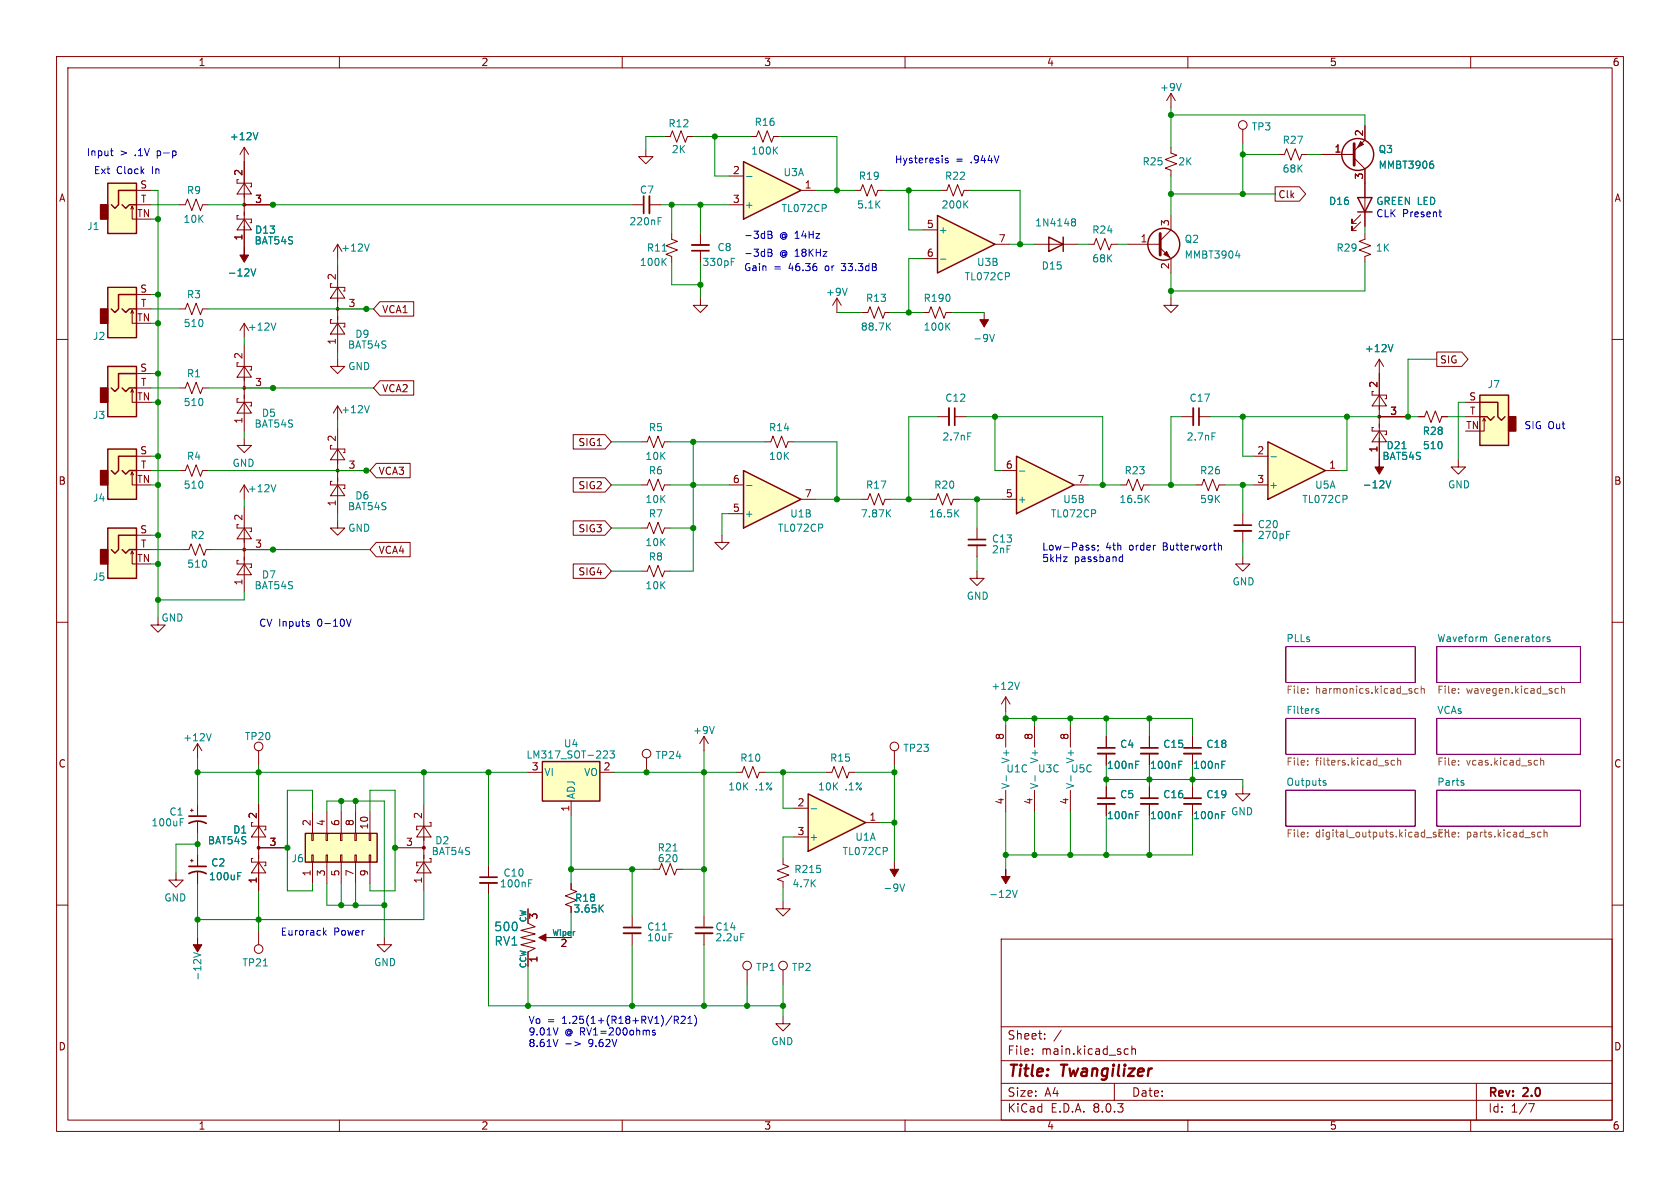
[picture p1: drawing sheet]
<svg xmlns="http://www.w3.org/2000/svg" width="297mm" height="210mm" viewBox="0 0 297 210" stroke-linecap="round" stroke-linejoin="round" font-family="sans-serif">
<g fill="none" stroke="#840000" stroke-width=".18">
<path d="M10 10h277v190h-277zM12 12h273v186h-273zM60 10v2M110 10v2M160 10v2M210 10v2M260 10v2M10 60h2M285 60h2M10 110h2M285 110h2M10 160h2"/>
<path d="M86.4 153v2.1M86.4 156.1v2M285 160h2M177 166h108v32h-108zM60 198v2M110 198v2M160 198v2M177 194.5h108M177 191.5h108M177 187.5h108M177 181.5h108M182.5 186.3v.1"/>
<path d="M182.5 185.5v.1M184.7 183.6v.1M184.7 182.8v.1M187.6 182.1l-1.3 2M197 191.5v3M199 185.4l.5 .1M199.5 186.3l-.5 .1M200.1 185.5l.2-.1 .4 .1v.9M200.1 184.9v1.5M210 198v2M260 198v2M261 191.5v6.5"/>
<path d="M270.2 195.1h1l-.6 1.5"/>
</g>
<path d="M227.3 114.3h22.9v6.4h-22.9zM254 114.3h25.4v6.4h-25.4zM227.3 127h22.9v6.4h-22.9zM227.3 139.7h22.9v6.4h-22.9zM254 139.7h25.4v6.4h-25.4zM254 127h25.4v6.4h-25.4z" fill="none" stroke="#840084" stroke-width=".18"/>
<path d="M262.4 112.6l.4 .2v.6M273.6 112.6h.4M273.6 112.9l.4 .2 .1 .1-.2 .2h-.4M232.7 125.6l.4 .2 .1 .1-.2 .2h-.4M232.7 125.3h.4M234 138.3l.4 .3v.2h-.4M234 138h.4M258.6 138.4l.2 .2-.2 .2M258.6 138h.2M93.5 156.1h.4M93.5 155.5h.6M34.2 168.4l1.3 .4-1.3 .4" fill="none" stroke="#008484" stroke-width=".18"/>
<g fill="none" stroke="#848400" stroke-width=".18">
<path d="M231.2 135.1v.2M231.2 121.8v.1M231.2 122.4v.2M231.2 134.5v.1M246.5 134.5l-.3-.1-.3 .3 .2 .5h.4M247.1 134.5l.2-.1 .3 .1v.8M247.1 134v1.3M249.6 122.2v.3M250.7 121.8l-.3-.1-.3 .3 .1 .5h.5M251.3 121.8l.1-.1 .3 .1 .1 .8M251.3 121.3v1.3M257.9 122.4v.2"/>
<path d="M257.9 121.8v.1M257.9 134.5v.1M257.9 135.1v.2M271.7 134.4l.1 .1M271.8 135.2l-.1 .1M272.4 134.5l.1-.1 .3 .1 .1 .8M272.4 134v1.3M275.1 121.7l.4 .1M275.5 122.5l-.4 .1M276.1 121.8l.1-.1 .3 .1 .1 .8M276.1 121.3v1.3M231.2 147.2v.1"/>
<path d="M231.2 147.8v.2M252.2 148.1h.9M253.4 147.9l.3 .1M253.6 147.1l-.2 .2 .2 .2M257.9 147.2v.1M257.9 147.8v.2M271.9 147.9h.5M271.9 147.2h.5M273 147.2l.1-.1 .4 .1v.8M273 146.7v1.3"/>
</g>
<path d="M34.9 165.7v1.3h.8l-.8 1.3-.7-1.3h.7z" fill="#840000" stroke="#840000" stroke-width=".18"/>
<path d="M84.8 156.1h3.1" fill="none" stroke="#840000" stroke-width=".33"/>
<path d="M84.8 155.1h3.1" fill="none" stroke="#840000" stroke-width=".3"/>
<path d="M95.9 134.6h10.1v7h-10.1z" fill="#ffffc2"/>
<path d="M95.9 134.6h10.1v7h-10.1z" fill="none" stroke="#840000" stroke-width=".25"/>
<path d="M93.3 136.5h2.6M106 136.5h2.6M101 141.6v2.5" fill="none" stroke="#840000" stroke-width=".18"/>
<path d="M106.9 132.7l.4 .1 .1 .3-.8 .9h.8M107.8 132.7h.8l-.4 .5 .4 .1v.6l-.2 .1-.6-.1" fill="none" stroke="#008484" stroke-width=".18"/>
<path d="M19 50.8h5.1v8.9h-5.1z" fill="#ffffc2"/>
<path d="M17.8 54.6h1.2v2.6h-1.2z" fill="#840000" stroke="#840000" stroke-width=".25"/>
<g fill="none" stroke="#840000" stroke-width=".18">
<path d="M31.7 36.2h1.1l.3-1 .8 2 .8-2 .7 2 .4-1h1M41.9 31.8v.6h2.5v.6h-.2M42.2 38.1h-.3v.6h2.5v.7h-.2M43.2 38.7l1.2 1.9h-2.5zM43.2 32.4l1.2 1.9h-2.5zM43.2 26v17.8M43.2 36.2h5.1M43.2 26l-.8 1.3M43.2 26l.7 1.3M23.1 55.4l.3-.5v2.3h.7M23.4 54.9l.2 .5M24.1 52.1h2.6"/>
<path d="M24.1 54.6h2.6M42.4 58.4l.8-1.2v2.5M152.4 88.3h1l.4-1.1 .8 2.1 .7-2.1 .8 2.1 .4-1h1M114.3 134v2.5M124.5 130.2l-.8 1.2M124.5 130.2v2.5M124.5 130.2l.7 1.2M101 156.2v1l1 .4-2.1 .8 2.1 .7-2.1 .8 1.1 .4M67.9 165.7v1.3h1.3l-1.3 1.3-1.2-1.3h1.2M93.3 160.7v2.5l1.3 .6-2.5 .7 2.5 .6-2.5 .6 2.5 .7-2.5 .6 2.5 .6-1.3 .7v2.5M96.5 165.7h4.5M111.8 161.9v2.1"/>
<path d="M111.8 165v2"/>
<circle cx="114.3" cy="133.2" r=".76"/>
</g>
<path d="M19 50.8h5.1v8.9h-5.1zM21.6 54.6l.6 .6 .7-.6h1.2M24.1 52.1h-3.1v2.5l-.7 .6-.6-.6" fill="none" stroke="#840000" stroke-width=".25"/>
<path d="M110.2 165h3.1" fill="none" stroke="#840000" stroke-width=".33"/>
<path d="M110.2 164h3.1" fill="none" stroke="#840000" stroke-width=".3"/>
<path d="M45.6 23.4l-.4 1.3M44.4 47.5l.4 1.3 .4-1.3M48.8 57.1l-.4 1.3M156.9 90.7l.5 .7M157.4 90.1l-.7 .7M126.3 128.4l-.4 1.3M106.6 160l-.7 .7M106.1 160.5l.5 .7M117.1 164.4h.8" fill="none" stroke="#008484" stroke-width=".18"/>
<g fill="#840000" stroke="#840000" stroke-width=".18">
<path d="M43.2 43.8v1.3h.7l-.7 1.3-.8-1.3h.8z"/>
<path d="M95.2 165.7l1.3-.6v1.3z"/>
<circle cx="43.2" cy="36.2" r=".25"/>
</g>
<path d="M179.7 80.6l10.2 5.1-10.2 5.1z" fill="#ffffc2"/>
<path d="M179.7 80.6l10.2 5.1-10.2 5.1z" fill="none" stroke="#840000" stroke-width=".25"/>
<g fill="none" stroke="#840000" stroke-width=".18">
<path d="M31.7 54.6h1.1l.3-1 .8 2 .8-2 .7 2 .4-1h1M164.5 88.3h1l.4-1.1 .7 2.1 .8-2.1 .7 2.1 .4-1h1M172.7 93.3v2.1M172.7 96.4v2M177.2 88.3h2.5M177.2 83.2h2.5M189.9 85.7h2.5M198.1 85.7h1l.4-1 .8 2 .7-2 .8 2 .4-1h1M219.7 98.4v1.3h1.3l-1.3 1.3-1.3-1.3h1.3M172.7 101v1.2h1.3l-1.3 1.3-1.3-1.3h1.3M177.8 123.2l-.8 1.3M177.8 123.2v2.5"/>
<path d="M177.8 123.2l.8 1.3"/>
</g>
<path d="M169 90.7l.5 .7M169.5 90.1l-.7 .7M180.2 83.3h1M193.6 90.2v.5M202.6 88.1l.6 .7M203.2 87.6l-.8 .7M180.2 120.6l-.4 1.3" fill="none" stroke="#008484" stroke-width=".18"/>
<path d="M171.2 96.4h3" fill="none" stroke="#840000" stroke-width=".33"/>
<path d="M171.2 95.4h3" fill="none" stroke="#840000" stroke-width=".3"/>
<path d="M19 32.4h5.1v8.9h-5.1z" fill="#ffffc2"/>
<path d="M17.8 36.2h1.2v2.5h-1.2z" fill="#840000" stroke="#840000" stroke-width=".25"/>
<path d="M23.1 37l.3-.6v2.3h.7M23.4 36.4l.2 .6M24.1 33.7h2.6M24.1 36.2h2.6M151.1 33.7h1l.4-1.1 .8 2.1 .8-2.1 .7 2.1 .4-1h1M148 52.7l-.8 1.3M148 52.7v2.5M148 52.7l.7 1.3M182.9 43.2h7.6M165.7 73.7h2.1M168.8 73.7h2M138.4 179.7v1.3h-1.2l1.2 1.2 1.3-1.2h-1.3" fill="none" stroke="#840000" stroke-width=".18"/>
<path d="M19 32.4h5.1v8.9h-5.1zM21.6 36.2l.6 .6 .7-.6h1.2M24.1 33.7h-3.1v2.5l-.7 .6-.6-.6M185.4 41.9l2.6 1.3-2.6 1.3zM188 41.9v2.6" fill="none" stroke="#840000" stroke-width=".25"/>
<path d="M189.5 39.2h.2M189.5 38.7h.4l.2 .1v.2l-.2 .2M189.7 39.2h.2M189.7 39.2l-.2 .1M189.9 39.2l.2 .3v.3l-.2 .1h-.4M149.8 51l-.5 1.2M171.1 76.5h.6" fill="none" stroke="#008484" stroke-width=".18"/>
<path d="M167.8 72.1v3.1" fill="none" stroke="#840000" stroke-width=".33"/>
<path d="M168.8 72.1v3.1" fill="none" stroke="#840000" stroke-width=".3"/>
<path d="M54 147.3h12.7v5.1h-12.7z" fill="#ffffc2"/>
<g fill="none" stroke="#840000" stroke-width=".18">
<path d="M166.4 33.7h1l.4-1.1 .7 2.1 .8-2.1 .8 2.1 .3-1h1M152.4 55.2h1l.4-1 .8 2.1 .7-2.1 .8 2.1 .4-1.1h1M163.2 55.2h1l.4-1 .8 2.1 .7-2.1 .8 2.1 .4-1.1h1M174 55.2v2.6M31.7 83.2h1.1l.3-1 .8 2 .8-2 .7 2 .4-1h1M130.2 136.5h1l.4-1 .7 2 .8-2 .8 2 .3-1h1.1M55.1 151.1h.3v1.3h-.3zM55.1 147.3h.3v1.3h-.3zM55.2 143.5v3.8M55.2 152.4v3.8M57.7 151.1h.2v1.3h-.2zM57.7 147.3h.2v1.3h-.2z"/>
<path d="M57.8 143.5v3.8M57.8 152.4v3.8M60.2 151.1h.3v1.3h-.3zM60.2 147.3h.3v1.3h-.3zM60.3 143.5v3.8M60.3 152.4v3.8M62.7 151.1h.3v1.3h-.3zM62.7 147.3h.3v1.3h-.3zM62.9 143.5v3.8M62.9 152.4v3.8M65.3 151.1h.2v1.3h-.2zM65.3 147.3h.2v1.3h-.2z"/>
<path d="M65.4 143.5v3.8M65.4 152.4v3.8"/>
</g>
<path d="M54 147.3h12.7v5.1h-12.7z" fill="none" stroke="#840000" stroke-width=".25"/>
<path d="M170.6 36l.5 .8M171.1 35.5l-.7 .7M156.9 57.6l.5 .8M157.4 57.1l-.7 .7M167.4 57.6l.5 .8M167.9 57.1l-.7 .7M175 59.1l.4 1.3 .4-1.3" fill="none" stroke="#008484" stroke-width=".18"/>
<path d="M173.2 56.5h1.6l-.8 1.3z" fill="#840000" stroke="#840000" stroke-width=".18"/>
<path d="M165.7 38.1l10.2 5.1-10.2 5.1z" fill="#ffffc2"/>
<path d="M165.7 38.1l10.2 5.1-10.2 5.1z" fill="none" stroke="#840000" stroke-width=".25"/>
<g fill="none" stroke="#840000" stroke-width=".18">
<path d="M163.2 40.6h2.5M163.2 45.7h2.5M175.9 43.2h2.5M32.4 97.2h1l.4-1.1 .7 2.1 .8-2.1 .8 2.1 .3-1h1.1M113.4 85.7h1l.4-1 .8 2 .7-2 .8 2 .4-1h1M27.9 109.2v1.3h-1.2l1.2 1.3 1.3-1.3h-1.3M189.2 128.3v3.8M189.2 139.7v3.8M195.6 130.2v2M195.6 133.2v2.1M195.6 139.1v2M203.2 130.2v2"/>
<path d="M203.2 133.2v2.1M210.8 130.2v2M210.8 133.2v2.1M115.6 153.7h1l.4-1 .7 2 .8-2 .8 2 .3-1h1M138.4 151.8v1l1 .4-2 .7 2 .8-2 .7 1 .4v1M138.4 159.4v1.3h1.3l-1.3 1.2-1.2-1.2h1.2M195.6 142.1v2M45.7 164.5v2.5M124.5 161.9v2.1M124.5 165v2M132.1 171.5v2.5M138.4 171.5v2.5"/>
<circle cx="45.7" cy="167.8" r=".76"/>
<circle cx="132.1" cy="170.7" r=".76"/>
<circle cx="138.4" cy="170.7" r=".76"/>
</g>
<g fill="none" stroke="#008484" stroke-width=".18">
<path d="M166.3 45.8h.9M178.4 48.3v.4M189.3 137.1v1M200.8 135.2h.4M200.8 134.6h.6M208.4 135.2h.4M208.4 134.6h.6M216 135.2h.4M216 134.6h.6M119 150.4h.7M200.8 144.1h.4M200.8 143.5h.6"/>
<path d="M46.5 170.8h.8M131 165h.6"/>
</g>
<path d="M194.1 133.2h3M201.7 133.2h3M209.3 133.2h3M194.1 142.1h3M122.9 165h3.1" fill="none" stroke="#840000" stroke-width=".33"/>
<path d="M194.1 132.2h3M201.7 132.2h3M209.3 132.2h3M194.1 141.1h3M122.9 164h3.1" fill="none" stroke="#840000" stroke-width=".3"/>
<path d="M19 64.8h5.1v8.9h-5.1z" fill="#ffffc2"/>
<path d="M17.8 68.6h1.2v2.5h-1.2z" fill="#840000" stroke="#840000" stroke-width=".25"/>
<g fill="none" stroke="#840000" stroke-width=".18">
<path d="M23.1 69.3l.3-.5v2.3h.7M23.4 68.8l.2 .5M24.1 66h2.6M24.1 68.6h2.6M34.9 131.4l-.7 1.3M34.9 131.4v2.6M34.9 131.4l.8 1.3M45.7 132.7v2.6M203.2 139.1v2M210.8 139.1v2M219.7 139.1v1.2h-1.3l1.3 1.3 1.3-1.3h-1.3M203.2 142.1v2"/>
<path d="M210.8 142.1v2"/>
<circle cx="45.7" cy="132" r=".76"/>
</g>
<path d="M19 64.8h5.1v8.9h-5.1zM21.6 68.6l.6 .6 .7-.6h1.2M24.1 66h-3.1v2.6l-.7 .6-.6-.6" fill="none" stroke="#840000" stroke-width=".25"/>
<path d="M201.7 142.1h3M209.3 142.1h3" fill="none" stroke="#840000" stroke-width=".33"/>
<path d="M201.7 141.1h3M209.3 141.1h3" fill="none" stroke="#840000" stroke-width=".3"/>
<path d="M37.3 129.7l-.4 1.3M208.4 144.1h.4M208.4 143.5h.6M216 144.1h.4M216 143.5h.6" fill="none" stroke="#008484" stroke-width=".18"/>
<path d="M19 93.3h5.1v8.9h-5.1z" fill="#ffffc2"/>
<path d="M17.8 97.2h1.2v2.5h-1.2z" fill="#840000" stroke="#840000" stroke-width=".25"/>
<g fill="none" stroke="#840000" stroke-width=".18">
<path d="M207 16.5l-.8 1.3M207 16.5v2.6M207 16.5l.8 1.3M219.7 22.9v2.5M192.4 43.2h1l.4-1 .8 2 .7-2 .8 2 .4-1h1M207 52.7v1.3h1.3l-1.3 1.2-1.3-1.2h1.3M23.1 97.9l.3-.5v2.3h.7M23.4 97.4l.2 .5M24.1 94.6h2.6M24.1 97.2h2.6"/>
<circle cx="219.7" cy="22.1" r=".76"/>
</g>
<path d="M19 93.3h5.1v8.9h-5.1zM21.6 97.2l.6 .6 .7-.6h1.2M24.1 94.6h-3.1v2.6l-.7 .6-.6-.6" fill="none" stroke="#840000" stroke-width=".25"/>
<path d="M208.8 14.8l-.4 1.2" fill="none" stroke="#008484" stroke-width=".18"/>
<path d="M19 79.4h5.1v8.9h-5.1z" fill="#ffffc2"/>
<path d="M17.8 83.2h1.2v2.5h-1.2z" fill="#840000" stroke="#840000" stroke-width=".25"/>
<g fill="none" stroke="#840000" stroke-width=".18">
<path d="M111.8 36.2h2M114.8 36.2h2M207 26v1.1l1 .3-2 .8 2 .8-2 .7 1 .4v1M207 38.1v2.5l-1.9 1.9M226.1 27.3h1l.4-1 .7 2 .8-2 .7 2 .4-1h1M233.7 27.3h5.7M239.4 27.9l1.9 1.9v10.2M240.5 39.2l-1.5 1.6v-.8v.8h.8M240.5 38l-1.5 1.5v-.8v.8h.8M241.3 22.2v2.6l-1.9 1.9M58.4 50.2v.6h2.6v.6h-.3M58.7 56.5h-.3v.7h2.6v.6h-.3"/>
<path d="M58.9 44.5l.8-1.3v2.5M59.7 57.2l1.3 1.9h-2.6zM59.7 50.8l1.3 1.9h-2.6zM59.7 47v15.2M59.7 54.6h5.1M118.7 41.3v1l1.1 .4-2.1 .7 2.1 .8-2.1 .8 1 .3v1.1M123.8 52.7v1.3h1.3l-1.3 1.2-1.2-1.2h1.2M199.4 43.2h5.7M205.1 43.8l1.9 1.9v2.6M31.7 68.6h1.1l.3-1 .8 2 .8-2 .7 2 .4-1h1M41.9 64.1v.7h2.5v.6h-.2M42.2 70.5h-.3v.6h2.5v.7h-.2"/>
<path d="M43.2 77.5v1.2h-1.3l1.3 1.3 1.2-1.3h-1.2M43.2 71.1l1.2 1.9h-2.5zM43.2 64.8l1.2 1.9h-2.5zM43.2 61v15.2M43.2 68.6h5.1M23.1 83.9l.3-.5v2.3h.7M23.4 83.4l.2 .5M24.1 80.6h2.6M24.1 83.2h2.6M41.9 92.7v.6h2.5v.7h-.2M42.2 99.1h-.3v.6h2.5v.6h-.2M42.4 87l.8-1.3v2.6"/>
<path d="M43.2 99.7l1.2 1.9h-2.5zM43.2 93.3l1.2 2h-2.5zM43.2 89.5v15.3M43.2 97.2h5.1M158.1 132.7v2.6M177.8 128.3v3.8M177.8 139.7v3.8M182.9 128.3v3.8M182.9 139.7v3.8M31.1 154.3v1.3h-1.3l1.3 1.2 1.3-1.2h-1.3M33.7 143.3h.5M33.7 152.1h.5"/>
<path d="M33.9 143v.5M33.9 151.9v.5M34.9 142.2v2.1M34.9 145.3v2M34.9 151.1v2.1M34.9 154.2v2M44.4 145.4v.7h2.6v.6h-.3M44.7 151.8h-.3v.6h2.6v.6h-.3M45.7 152.4l1.3 1.9h-2.6zM45.7 146.1l1.3 1.9h-2.6zM45.7 142.2v15.3M45.7 149.9h5.1"/>
<path d="M158.1 152.4v2.5"/>
<circle cx="158.1" cy="132" r=".76"/>
</g>
<g fill="none" stroke="#840000" stroke-width=".25">
<path d="M240 34.9h2.6l-1.3 2.6zM240 37.5h2.6M19 79.4h5.1v8.9h-5.1zM21.6 83.2l.6 .6 .7-.6h1.2M24.1 80.6h-3.1v2.6l-.7 .6-.6-.6"/>
<circle cx="240" cy="27.3" r="2.82"/>
<circle cx="205.7" cy="43.2" r="2.82"/>
</g>
<path d="M239.4 25.4v3.8M205.1 41.3v3.8" fill="none" stroke="#840000" stroke-width=".51"/>
<g fill="#840000" stroke="#840000" stroke-width=".18">
<path d="M205.7 45l.5-.5 .6 1z"/>
<path d="M240.5 25l.5 .5-1 .5z"/>
<path d="M157.4 153.7h1.5l-.8 1.2z"/>
<path d="M177.8 153.7v1.2h.8l-.8 1.3-.8-1.3h.8z"/>
<circle cx="43.2" cy="97.2" r=".25"/>
<circle cx="45.7" cy="149.9" r=".25"/>
<circle cx="43.2" cy="68.6" r=".25"/>
<circle cx="59.7" cy="54.6" r=".25"/>
</g>
<g fill="none" stroke="#008484" stroke-width=".18">
<path d="M116.3 39.1h.5M116.3 38.5h.7M253.1 28.5h.2M253.2 29l.3 .2v.3l-.3 .3M65.3 43.1l-.4 1.3M117.1 44.4h.7M117.2 46.2l.6 .7M117.8 45.7l-.7 .7M218.4 45.2h.8M219 44.8v.8M48.8 85.7l-.4 1.2M177.9 137.1v1"/>
<path d="M183 137.1v1M31.9 145.3h.4M31.9 144.7h.6M42 154.9h.4M42 154.2h.6M159.1 156.3l.4 1.2 .4-1.2M179 157.4l.4 1.2 .4-1.2"/>
</g>
<path d="M113.8 34.7v3M33.4 145.5a3.2 3.2 0 0 1 3 0M33.4 154.4a3.2 3.2 0 0 1 3 0M33.4 144.3h3M33.4 153.2h3" fill="none" stroke="#840000" stroke-width=".3"/>
<path d="M114.8 34.7v3" fill="none" stroke="#840000" stroke-width=".33"/>
<path d="M142.9 140.3l10.1 5.1-10.1 5.1z" fill="#ffffc2"/>
<path d="M142.9 140.3l10.1 5.1-10.1 5.1z" fill="none" stroke="#840000" stroke-width=".25"/>
<path d="M114.2 26.4v1.3h1.2l-1.2 1.3-1.3-1.3h1.3M117.5 24.1h1l.4-1 .7 2 .8-2 .8 2 .3-1h1.1M219.7 90.8v2M219.7 93.9v2M113.4 101h1l.4-1.1 .8 2.1 .7-2.1 .8 2.1 .4-1h1M146 136.5h1.1l.3-1 .8 2 .8-2 .7 2 .4-1h1M140.3 142.9h2.6M140.3 148h2.6M153 145.4h2.6" fill="none" stroke="#840000" stroke-width=".18"/>
<path d="M227.4 94.5h.5M227.4 93.9h.6M143.4 143h1M156.8 149.9v.4" fill="none" stroke="#008484" stroke-width=".18"/>
<path d="M218.2 93.9h3" fill="none" stroke="#840000" stroke-width=".33"/>
<path d="M218.2 92.8h3" fill="none" stroke="#840000" stroke-width=".3"/>
<path d="M224.2 78.1l10.1 5.1-10.1 5.1z" fill="#ffffc2"/>
<path d="M224.2 78.1l10.1 5.1-10.1 5.1z" fill="none" stroke="#840000" stroke-width=".25"/>
<g fill="none" stroke="#840000" stroke-width=".18">
<path d="M132.7 24.1h1l.4-1 .8 2 .7-2 .8 2 .4-1h1M58.9 73l.8-1.2v2.5M59.7 63.5v1.3h-1.3l1.3 1.2 1.3-1.2h-1.3M242.6 69.2v.7h2.5v.6h-.2M242.8 75.6h-.2v.6h2.5v.6h-.2M243.8 76.2l1.3 1.9h-2.5zM243.8 69.9l1.3 1.9h-2.5zM243.8 63.5l-.7 1.3M243.8 63.5v17.8M243.8 63.5l.8 1.3M243.8 73.7h5.1M250.8 73.7h1l.4-1.1 .8 2.1 .7-2.1 .8 2.1 .4-1h1"/>
<path d="M221.6 80.6h2.6M221.6 85.7h2.6M234.3 83.2h2.6"/>
</g>
<path d="M136.9 26.5l.6 .7M137.5 26l-.8 .7M65.3 71.7l-.4 1.3M246.3 60.9l-.5 1.3M247.8 79.3h.8M224.7 80.7h1M238.1 87.7v.4M245 85l.5 1.3 .4-1.3" fill="none" stroke="#008484" stroke-width=".18"/>
<g fill="#840000" stroke="#840000" stroke-width=".18">
<path d="M243.8 81.3v1.3h.8l-.8 1.2-.7-1.2h.7z"/>
<circle cx="243.8" cy="73.7" r=".25"/>
</g>
<path d="M261.6 69.9h5.1v8.8h-5.1z" fill="#ffffc2"/>
<path d="M266.7 73.7h1.3v2.5h-1.3z" fill="#840000" stroke="#840000" stroke-width=".25"/>
<path d="M123.8 41.3v2M123.8 44.3v2.1M259.1 71.1h2.5M259.1 73.7h2.5M262.4 73.9l-.3 .5M262.6 74.4l-.2-.5v2.3h-.8M211.5 85.7h1l.4-1 .7 2 .8-2 .7 2 .4-1h1M257.8 81.3v1.3h1.3l-1.3 1.2-1.3-1.2h1.3" fill="none" stroke="#840000" stroke-width=".18"/>
<path d="M261.6 69.9h5.1v8.8h-5.1zM261.6 73.7h1.3l.6 .6 .7-.6M261.6 71.1h3.2v2.6l.6 .6 .7-.6" fill="none" stroke="#840000" stroke-width=".25"/>
<path d="M122.3 43.3h3" fill="none" stroke="#840000" stroke-width=".33"/>
<path d="M122.3 44.3h3" fill="none" stroke="#840000" stroke-width=".3"/>
<path d="M129.3 46.3h.4M129.3 45.7h.6" fill="none" stroke="#008484" stroke-width=".18"/>
<path d="M131.4 28.6l10.2 5.1-10.2 5z" fill="#ffffc2"/>
<path d="M131.4 28.6l10.2 5.1-10.2 5z" fill="none" stroke="#840000" stroke-width=".25"/>
<path d="M128.9 31.1h2.5M128.9 36.2h2.5M141.6 33.7h2.5M58.4 78.7v.7h2.6v.6h-.3M59.7 79.4l1.3 1.9h-2.6zM59.7 75.6v15.2M208.9 73.7h2M212 73.7h2M58.7 85.1h-.3v.6h2.6v.7h-.3M59.7 92.1v1.2h-1.3l1.3 1.3 1.3-1.3h-1.3M59.7 85.7l1.3 1.9h-2.6zM59.7 83.2h5.1" fill="none" stroke="#840000" stroke-width=".18"/>
<path d="M132 31.2h.9M146 36.3v.4M214.3 76.5h.6" fill="none" stroke="#008484" stroke-width=".18"/>
<path d="M210.9 72.1v3.1" fill="none" stroke="#840000" stroke-width=".33"/>
<path d="M212 72.1v3.1" fill="none" stroke="#840000" stroke-width=".3"/>
<circle cx="59.7" cy="83.2" r=".25" fill="#840000" stroke="#840000" stroke-width=".18"/>
<path d="M131.4 83.2l10.2 5.1-10.2 5z" fill="#ffffc2"/>
<path d="M131.4 83.2l10.2 5.1-10.2 5z" fill="none" stroke="#840000" stroke-width=".25"/>
<g fill="none" stroke="#840000" stroke-width=".18">
<path d="M43.2 28.6v3.8M43.2 36.2h5.1M225.4 33h4.3l1.1 1.3-1.1 1.3h-4.3zM233.7 27.3h5.7M241.3 22.2v2.6M241.3 29.8v5.1M241.3 37.5v2.5M43.2 40v3.8M67.2 53.3h5.9v2.6h-5.9l-1.2-1.3zM241.3 41.3v1l-1 .4 2 .7-2 .8 2 .8-1 .3v1.1M67.2 67.3h5.9v2.6h-5.9l-1.2-1.3zM101.3 76.8h5.7l1.1 1.3-1.1 1.3h-5.7z"/>
<path d="M113.4 78.1h1l.4-1 .8 2 .7-2 .8 2 .4-1h1M135.3 78.1h1l.4-1 .7 2 .8-2 .7 2 .4-1h1M243.8 73.7h5.1M243.8 66v3.9M243.8 77.5v3.8M250.8 73.7h1M254 62.2h4.4l1.1 1.3-1.1 1.3h-4.4zM254.9 73.7h1M66.5 95.9h6v2.5h-6l-1.1-1.2zM66.5 81.9h6v2.6h-6l-1.1-1.3zM101.3 92.1h5.7l1.1 1.2-1.1 1.3h-5.7zM101.3 99.7h5.7l1.1 1.3-1.1 1.2h-5.7z"/>
<path d="M101.3 84.5h5.7l1.1 1.2-1.1 1.3h-5.7zM113.4 93.3h1l.4-1 .8 2.1 .7-2.1 .8 2.1 .4-1.1h1M127.6 94.6v1.3h1.3l-1.3 1.3-1.2-1.3h1.2M128.9 90.8h2.5M128.9 85.7h2.5M141.6 88.3h2.5M195.6 130.2v2M195.6 133.2v2.1M195.6 139.1v2M203.2 130.2v2M203.2 133.2v2.1M203.2 139.1v2"/>
<path d="M210.8 130.2v2M210.8 133.2v2.1M210.8 139.1v2M34.9 151.1v2.1M34.9 154.2v2M45.7 149.9h5.1M45.7 142.2v3.9M45.7 153.7v3.8M69.8 149.9h5.1M74.9 152.4l1.3 1.9h-2.5zM74.9 146.1l1.3 1.9h-2.5zM74.9 142.2v15.3"/>
<path d="M75.9 145.4h.3v.7h-2.5v.6h.2M76.2 151.8v.6h-2.5v.6h.2M101 156.2v1M195.6 142.1v2M203.2 142.1v2M210.8 142.1v2M93.3 160.7v2.5M93.3 168.3v2.5M98.4 165.7h2.6"/>
</g>
<g fill="none" stroke="#008484" stroke-width=".18">
<path d="M45.6 23.4l-.4 1.3M253.1 28.5h.2M253.2 29l.3 .2v.3l-.3 .3M44.4 47.5l.4 1.3 .4-1.3M246.3 60.9l-.5 1.3M247.8 79.3h.8M132 85.8h.9M145.4 92.8v.4M245 85l.5 1.3 .4-1.3M200.8 135.2h.4M200.8 134.6h.6M208.4 135.2h.4"/>
<path d="M208.4 134.6h.6M216 135.2h.4M216 134.6h.6M42 154.9h.4M42 154.2h.6M106.6 160l-.7 .7M200.8 144.1h.4M200.8 143.5h.6M208.4 144.1h.4M208.4 143.5h.6M216 144.1h.4M216 143.5h.6"/>
<path d="M106.1 160.5l.5 .7"/>
</g>
<circle cx="74.9" cy="149.9" r=".25" fill="#840000" stroke="#840000" stroke-width=".18"/>
<g fill="none" stroke="#0000c2" stroke-width=".18">
<path d="M19.5 26.7h.5M19.8 27.5h.2M31.1 26.8v.6M167.6 28l-.3-.1-.2 .2 .1 .2 .4 .1v.3h-.5M254.4 37.5h.5M254.6 38.3h.3M135.8 44h.4l.2 .3-.2 .3 .2 .2 .1 .3-.2 .2h-.5zM135.8 40.9h.4l.2 .2-.2 .4 .2 .1 .1 .3-.2 .2h-.5zM135.8 44.6h.4M135.8 41.5h.4M193.5 96.5l-.3-.1-.2 .2 .1 .2 .4 .1v.3h-.5M194.1 96.5v.1"/>
<path d="M194.2 97.2l-.2 .2M198.1 98.4l.4 .1M198.5 98v1.3M198.5 99.2l-.4 .1M215.4 96.5l.2-.1 .3 .1v.7M54.5 110.3l.2 .2-.2 .2M54.5 109.9h.1M61.2 109.4l.5 1.3 .4-1.3M57.3 164.8l.4 .5M57.7 164.5l-.5 .5M119.2 179.6h.5l.2 .3-.1 .4h-.6M120.4 179.8l.5-.2 .2 .4-.7 .9h.7"/>
<path d="M122.8 179.5a1.46 1.46 0 0 1 0 1.9M98.6 181.7l-.4 1.3M98.6 183.7l-.4 1.3M100 184.5h1M101.6 184.2l1 .3-1 .4M115.8 182.2l-.3-.1-.2 .2 .1 .2 .4 .1v.3h-.5M119.5 180.3l.4 .6M121.6 180.9h.8M121.6 180l.4-.4v1.3"/>
</g>
<g fill="none" stroke="#008400" stroke-width=".18">
<path d="M207 19.1v6.9M26.7 33.7h1.2v75.5M26.7 36.2h5M26.7 38.7h1.2M36.8 36.2h75M116.8 36.2h12.1M117.5 24.1h-3.3v2.3M118.7 36.2v5.1M122.6 24.1h10.1M123.8 36.2v5.1M126.4 24.1v7h2.5M137.8 24.1h10.2v9.6"/>
<path d="M144.1 33.7h7M156.2 33.7h10.2M160.7 33.7v6.9h2.5M171.4 33.7h8.9v9.5M207 31.1v7M207 34.3h18.4M207 20.3h34.3v1.9M219.7 25.4v8.9M219.7 27.3h6.4M231.1 27.3h2.6M26.7 52.1h1.2M26.7 54.6h5"/>
<path d="M26.7 57.2h1.2M36.8 54.6h29.2M43.2 59.7v1.3M59.7 45.7v1.3M118.7 46.4v3.9h5.1M123.8 46.4v6.3M148 55.2h4.4M157.5 55.2h5.7M163.2 45.7h-2.5v9.5M168.3 55.2h5.7M178.4 43.2h4.5M190.5 43.2h1.9"/>
<path d="M197.5 43.2h1.9M207 48.3v4.4M241.3 40v1.3M241.3 46.4v5h-34.3M26.7 68.6h5M26.7 66h1.2M26.7 71.1h1.2M36.8 68.6h29.2M43.2 76.2v1.3M59.7 62.2v1.3M59.7 74.3v1.3M108.1 78.1h5.3"/>
<path d="M118.5 78.1h16.8M122.6 78.1v22.9h-4.1M140.3 78.1h7.7v10.2M165.7 73.7h-5v14.6M170.8 73.7h24.1v12M175.9 73.7v9.5h1.3M208.9 73.7h-1.9v12M214 73.7h36.8M219.7 73.7v6.9h1.9M238.1 73.7v9.5h-1.2M254 63.5h-5.1v10.2M255.9 73.7h3.2"/>
<path d="M259.1 71.1h-1.3v10.2M26.7 83.2h5M26.7 85.7h1.2M26.7 97.2h5.7M26.7 94.6h1.2M26.7 99.7h1.2M26.7 80.6h1.2M36.8 83.2h28.6M37.5 97.2h27.9M43.2 88.3v1.2M59.7 90.8v1.3M108.1 93.3h5.3"/>
<path d="M108.1 85.7h5.3M118.5 93.3h4.1M118.5 85.7h10.4M128.9 90.8h-1.3v3.8M144.1 88.3h8.3M157.5 88.3h7M169.5 88.3h7.7M172.7 88.3v5M172.7 98.4v2.6M192.4 85.7h5.7M203.2 85.7h8.3M216.5 85.7h5.1"/>
<path d="M219.7 85.7v5.1M219.7 95.9v2.5M43.2 104.8v1.2h-15.3M108.1 101h5.3M34.9 136.5h58.4M34.9 134v8.2M45.7 135.3v6.9M74.9 136.5v5.7M86.4 136.5v16.5M108.6 136.5h21.6M124.5 132.7v29.2M135.3 136.5h10.7"/>
<path d="M138.4 136.5v6.4h1.9M151.1 136.5h7M158.1 135.3v17.1M177.8 127h33v3.2M177.8 125.7v2.6M182.9 127v1.3M189.2 127v1.3M195.6 127v3.2M195.6 135.3v3.8M195.6 137.8h24.1v1.3M203.2 127v3.2M203.2 135.3v3.8"/>
<path d="M210.8 135.3v3.8M34.9 147.3v3.8M34.9 156.2v9.5M34.9 149.2h-3.8v5.1M45.7 157.5v7M55.2 143.5v-3.8h-4.4v17.8h4.4v-1.3M57.8 156.2v3.8h10.1M57.8 143.5v-1.9h10.1v24.1M60.3 141.6v1.9M60.3 156.2v3.8M62.9 141.6v1.9M62.9 156.2v3.8"/>
<path d="M65.4 143.5v-3.8h4.4v17.8h-4.4v-1.3M74.9 157.5v5.1h-40M86.4 158.1v19.7h52M101 144.1v12.1M101 153.7h14.6M111.8 153.7v8.2M120.6 153.7h3.9M138.4 156.8v2.6M140.3 148h-1.9v3.8M155.6 145.4h2.5M177.8 143.5v10.2M182.9 143.5v7.6"/>
<path d="M189.2 143.5v7.6M195.6 144.1v7M203.2 144.1v7M210.8 144.1v7h-33M93.3 170.8v7M101 161.3v4.4M111.8 167v10.8M124.5 167v10.8M132.1 174v3.8M138.4 174v5.7"/>
</g>
<g fill="#008400" stroke="#008400" stroke-width=".18">
<circle cx="27.9" cy="66" r=".46"/>
<circle cx="27.9" cy="57.2" r=".46"/>
<circle cx="48.3" cy="36.2" r=".46"/>
<circle cx="27.9" cy="38.7" r=".46"/>
<circle cx="27.9" cy="52.1" r=".46"/>
<circle cx="124.5" cy="177.8" r=".46"/>
<circle cx="132.1" cy="177.8" r=".46"/>
<circle cx="158.1" cy="136.5" r=".46"/>
<circle cx="138.4" cy="136.5" r=".46"/>
<circle cx="138.4" cy="177.8" r=".46"/>
<circle cx="45.7" cy="162.6" r=".46"/>
<circle cx="34.9" cy="162.6" r=".46"/>
<circle cx="45.7" cy="136.5" r=".46"/>
<circle cx="34.9" cy="136.5" r=".46"/>
<circle cx="62.9" cy="160" r=".46"/>
<circle cx="60.3" cy="160" r=".46"/>
<circle cx="50.8" cy="149.9" r=".46"/>
<circle cx="34.9" cy="149.2" r=".46"/>
<circle cx="64.8" cy="54.6" r=".46"/>
<circle cx="123.8" cy="50.3" r=".46"/>
<circle cx="122.6" cy="85.7" r=".46"/>
<circle cx="122.6" cy="78.1" r=".46"/>
<circle cx="48.3" cy="68.6" r=".46"/>
<circle cx="64.8" cy="83.2" r=".46"/>
<circle cx="74.9" cy="136.5" r=".46"/>
<circle cx="67.9" cy="160" r=".46"/>
<circle cx="69.8" cy="149.9" r=".46"/>
<circle cx="60.3" cy="141.6" r=".46"/>
<circle cx="62.9" cy="141.6" r=".46"/>
<circle cx="27.9" cy="94.6" r=".46"/>
<circle cx="27.9" cy="71.1" r=".46"/>
<circle cx="27.9" cy="99.7" r=".46"/>
<circle cx="27.9" cy="106" r=".46"/>
<circle cx="27.9" cy="85.7" r=".46"/>
<circle cx="27.9" cy="80.6" r=".46"/>
<circle cx="48.3" cy="97.2" r=".46"/>
<circle cx="118.7" cy="36.2" r=".46"/>
<circle cx="123.8" cy="36.2" r=".46"/>
<circle cx="126.4" cy="24.1" r=".46"/>
<circle cx="122.6" cy="93.3" r=".46"/>
<circle cx="86.4" cy="136.5" r=".46"/>
<circle cx="101" cy="153.7" r=".46"/>
<circle cx="111.8" cy="153.7" r=".46"/>
<circle cx="124.5" cy="153.7" r=".46"/>
<circle cx="124.5" cy="136.5" r=".46"/>
<circle cx="114.3" cy="136.5" r=".46"/>
<circle cx="93.3" cy="177.8" r=".46"/>
<circle cx="111.8" cy="177.8" r=".46"/>
<circle cx="148" cy="88.3" r=".46"/>
<circle cx="160.7" cy="88.3" r=".46"/>
<circle cx="175.9" cy="73.7" r=".46"/>
<circle cx="203.2" cy="127" r=".46"/>
<circle cx="194.9" cy="85.7" r=".46"/>
<circle cx="195.6" cy="127" r=".46"/>
<circle cx="172.7" cy="88.3" r=".46"/>
<circle cx="207" cy="85.7" r=".46"/>
<circle cx="180.3" cy="43.2" r=".46"/>
<circle cx="148" cy="33.7" r=".46"/>
<circle cx="160.7" cy="33.7" r=".46"/>
<circle cx="160.7" cy="55.2" r=".46"/>
<circle cx="189.2" cy="127" r=".46"/>
<circle cx="195.6" cy="151.1" r=".46"/>
<circle cx="195.6" cy="137.8" r=".46"/>
<circle cx="203.2" cy="137.8" r=".46"/>
<circle cx="210.8" cy="137.8" r=".46"/>
<circle cx="203.2" cy="151.1" r=".46"/>
<circle cx="219.7" cy="27.3" r=".46"/>
<circle cx="207" cy="20.3" r=".46"/>
<circle cx="207" cy="51.4" r=".46"/>
<circle cx="207" cy="34.3" r=".46"/>
<circle cx="219.7" cy="34.3" r=".46"/>
<circle cx="189.2" cy="151.1" r=".46"/>
<circle cx="182.9" cy="151.1" r=".46"/>
<circle cx="158.1" cy="145.4" r=".46"/>
<circle cx="177.8" cy="151.1" r=".46"/>
<circle cx="177.8" cy="127" r=".46"/>
<circle cx="182.9" cy="127" r=".46"/>
<circle cx="248.9" cy="73.7" r=".46"/>
<circle cx="238.1" cy="73.7" r=".46"/>
<circle cx="219.7" cy="73.7" r=".46"/>
<circle cx="219.7" cy="85.7" r=".46"/>
</g>
<g font-size="2.8" fill="#840000">
<text x="178" y="190.9">Title:</text>
<text x="187.7" y="190.9">Twangilizer</text>
</g>
<g font-size="2.1" fill="#008484">
<text x="87.3" y="164.8">500</text>
<text x="87.3" y="167.4">RV1</text>
</g>
<g font-size="2.1" fill="#840000">
<text x="178" y="184">Sheet:</text>
<text x="178" y="186.7">File:</text>
<text x="184.1" y="186.7">main.kicad_sch</text>
<text x="178" y="196.9">KiCad</text>
<text x="178" y="194.1">Size:</text>
<text x="184.7" y="194.1">A4</text>
<text x="185.7" y="196.9">E.D.A.</text>
<text x="193.3" y="196.9">8.0.3</text>
<text x="200" y="194.1">Date:</text>
<text x="263" y="194.3">Rev:</text>
<text x="263" y="196.9">Id:</text>
<text x="267.1" y="196.9">1/7</text>
<text x="269.4" y="194.3">2.0</text>
</g>
<g font-size="1.8" fill="#840000">
<text x="35" y="11.9">1</text>
<text x="85" y="11.9">2</text>
<text x="135" y="11.9">3</text>
<text x="185" y="11.9">4</text>
<text x="235" y="11.9">5</text>
<text x="285" y="11.9">6</text>
<text x="235.8" y="27.1">1</text>
<text x="241" y="24.2" transform="rotate(-90 241 24.2)">2</text>
<text x="10.3" y="35.9">A</text>
<text x="24.7" y="33.4">S</text>
<text x="24.8" y="35.9">T</text>
<text x="42.9" y="31.2" transform="rotate(-90 42.9 31.2)">2</text>
<text x="45" y="35.9">3</text>
<text x="129.5" y="30.9">2</text>
<text x="129.5" y="35.9">3</text>
<text x="142.2" y="33.4">1</text>
<text x="225.9" y="35.2">Clk</text>
<text x="241" y="31.8" transform="rotate(-90 241 31.8)">3</text>
<text x="285.3" y="35.9">A</text>
<text x="24.1" y="38.5">TN</text>
<text x="163.8" y="40.4">5</text>
<text x="206.8" y="40.1" transform="rotate(-90 206.8 40.1)">3</text>
<text x="42.9" y="42.6" transform="rotate(-90 42.9 42.6)">1</text>
<text x="163.8" y="45.5">6</text>
<text x="176.5" y="42.9">7</text>
<text x="201.5" y="42.9">1</text>
<text x="206.8" y="47.7" transform="rotate(-90 206.8 47.7)">2</text>
<text x="24.7" y="51.8">S</text>
<text x="59.4" y="49.6" transform="rotate(-90 59.4 49.6)">2</text>
<text x="24.1" y="56.9">TN</text>
<text x="24.8" y="54.4">T</text>
<text x="61.5" y="54.4">3</text>
<text x="67.5" y="55.6">VCA1</text>
<text x="24.7" y="65.8">S</text>
<text x="42.9" y="63.6" transform="rotate(-90 42.9 63.6)">2</text>
<text x="59.4" y="61" transform="rotate(-90 59.4 61)">1</text>
<text x="254.5" y="64.5">SIG</text>
<text x="24.1" y="70.9">TN</text>
<text x="24.8" y="68.3">T</text>
<text x="45" y="68.3">3</text>
<text x="67.5" y="69.5">VCA2</text>
<text x="243.6" y="68.7" transform="rotate(-90 243.6 68.7)">2</text>
<text x="259.6" y="70.9">S</text>
<text x="42.9" y="75" transform="rotate(-90 42.9 75)">1</text>
<text x="245.7" y="73.4">3</text>
<text x="259.1" y="75.9">TN</text>
<text x="259.8" y="73.4">T</text>
<text x="24.7" y="80.4">S</text>
<text x="24.8" y="82.9">T</text>
<text x="59.4" y="78.2" transform="rotate(-90 59.4 78.2)">2</text>
<text x="61.5" y="82.9">3</text>
<text x="102.2" y="79.1">SIG1</text>
<text x="177.7" y="82.9">6</text>
<text x="222.2" y="80.4">2</text>
<text x="234.9" y="82.9">1</text>
<text x="243.6" y="80.1" transform="rotate(-90 243.6 80.1)">1</text>
<text x="10.3" y="85.9">B</text>
<text x="24.1" y="85.5">TN</text>
<text x="59.4" y="89.6" transform="rotate(-90 59.4 89.6)">1</text>
<text x="66.8" y="84.1">VCA3</text>
<text x="102.2" y="86.7">SIG2</text>
<text x="129.5" y="85.5">6</text>
<text x="142.2" y="88">7</text>
<text x="177.7" y="88">5</text>
<text x="190.4" y="85.5">7</text>
<text x="222.2" y="85.5">3</text>
<text x="285.3" y="85.9">B</text>
<text x="24.7" y="94.4">S</text>
<text x="42.9" y="92.1" transform="rotate(-90 42.9 92.1)">2</text>
<text x="102.2" y="94.3">SIG3</text>
<text x="129.5" y="90.6">5</text>
<text x="24.1" y="99.4">TN</text>
<text x="24.8" y="96.9">T</text>
<text x="45" y="96.9">3</text>
<text x="66.8" y="98.1">VCA4</text>
<text x="102.2" y="101.9">SIG4</text>
<text x="42.9" y="103.6" transform="rotate(-90 42.9 103.6)">1</text>
<text x="177.5" y="130.9" transform="rotate(-90 177.5 130.9)">8</text>
<text x="182.6" y="130.9" transform="rotate(-90 182.6 130.9)">8</text>
<text x="189" y="130.9" transform="rotate(-90 189 130.9)">8</text>
<text x="10.3" y="135.9">C</text>
<text x="93.9" y="136.3">3</text>
<text x="106.6" y="136.3">2</text>
<text x="285.3" y="135.9">C</text>
<text x="100.7" y="143.6" transform="rotate(-90 100.7 143.6)">1</text>
<text x="140.9" y="142.6">2</text>
<text x="177.5" y="142.3" transform="rotate(-90 177.5 142.3)">4</text>
<text x="182.6" y="142.3" transform="rotate(-90 182.6 142.3)">4</text>
<text x="189" y="142.3" transform="rotate(-90 189 142.3)">4</text>
<text x="45.5" y="144.9" transform="rotate(-90 45.5 144.9)">2</text>
<text x="47.6" y="149.6">3</text>
<text x="55" y="146.1" transform="rotate(-90 55 146.1)">2</text>
<text x="57.5" y="146.1" transform="rotate(-90 57.5 146.1)">4</text>
<text x="60.1" y="146.1" transform="rotate(-90 60.1 146.1)">6</text>
<text x="62.6" y="146.1" transform="rotate(-90 62.6 146.1)">8</text>
<text x="65.2" y="146.7" transform="rotate(-90 65.2 146.7)">10</text>
<text x="71.7" y="149.6">3</text>
<text x="74.7" y="144.9" transform="rotate(-90 74.7 144.9)">2</text>
<text x="140.9" y="147.7">3</text>
<text x="153.6" y="145.2">1</text>
<text x="55" y="155" transform="rotate(-90 55 155)">1</text>
<text x="57.5" y="155" transform="rotate(-90 57.5 155)">3</text>
<text x="60.1" y="155" transform="rotate(-90 60.1 155)">5</text>
<text x="62.6" y="155" transform="rotate(-90 62.6 155)">7</text>
<text x="65.2" y="155" transform="rotate(-90 65.2 155)">9</text>
<text x="45.5" y="156.3" transform="rotate(-90 45.5 156.3)">1</text>
<text x="74.7" y="156.3" transform="rotate(-90 74.7 156.3)">1</text>
<text x="101.3" y="161.5">3.65K</text>
<text x="95.3" y="162.6" transform="rotate(-90 95.3 162.6)">3</text>
<text x="99" y="167.7">2</text>
<text x="95.3" y="170.3" transform="rotate(-90 95.3 170.3)">1</text>
<text x="10.3" y="185.9">D</text>
<text x="285.3" y="185.9">D</text>
<text x="35" y="199.9">1</text>
<text x="85" y="199.9">2</text>
<text x="135" y="199.9">3</text>
<text x="185" y="199.9">4</text>
<text x="235" y="199.9">5</text>
<text x="285" y="199.9">6</text>
</g>
<g font-size="1.8" fill="#008484">
<text x="205" y="16.3">+9V</text>
<text x="118.1" y="22.7">R12</text>
<text x="133.3" y="22.5">R16</text>
<text x="221.2" y="23.3">TP3</text>
<text x="40.5" y="25">+12V</text>
<text x="118.7" y="27.3">2K</text>
<text x="132.7" y="27.5">100K</text>
<text x="201.9" y="29.4">R25</text>
<text x="208.2" y="29.4">2K</text>
<text x="226.7" y="25.6">R27</text>
<text x="243.6" y="27.3">Q3</text>
<text x="32.9" y="34.5">R9</text>
<text x="113" y="34.4">C7</text>
<text x="138.4" y="31.3">U3A</text>
<text x="151.7" y="32">R19</text>
<text x="167" y="32">R22</text>
<text x="226.7" y="30.7">68K</text>
<text x="243.6" y="30">MMBT3906</text>
<text x="15.3" y="40.9">J1</text>
<text x="32.3" y="39.6">10K</text>
<text x="45" y="41.5">D13</text>
<text x="111.2" y="40">220nF</text>
<text x="131.6" y="37.1">+</text>
<text x="138.1" y="37.7">TL072CP</text>
<text x="151.4" y="37.1">5.1K</text>
<text x="165.9" y="41.5">+</text>
<text x="166.4" y="37.1">200K</text>
<text x="182.9" y="40.2">1N4148</text>
<text x="193" y="41.5">R24</text>
<text x="234.9" y="36.4">D16</text>
<text x="243.2" y="36.4">GREEN LED</text>
<text x="44.9" y="43.4">BAT54S</text>
<text x="60.2" y="44.7">+12V</text>
<text x="113" y="47.2">100K</text>
<text x="114.3" y="44.7">R11</text>
<text x="124.1" y="47.2">330pF</text>
<text x="126.7" y="44.6">C8</text>
<text x="172.6" y="47.2">U3B</text>
<text x="184.1" y="47.9">D15</text>
<text x="193" y="46.6">68K</text>
<text x="209.3" y="43.1">Q2</text>
<text x="209.3" y="45.9">MMBT3904</text>
<text x="236.2" y="44.7">R29</text>
<text x="243.1" y="44.7">1K</text>
<text x="32.9" y="52.9">R3</text>
<text x="40.2" y="49.1">-12V</text>
<text x="145.9" y="52.5">+9V</text>
<text x="153" y="53.6">R13</text>
<text x="163.2" y="53.6">R190</text>
<text x="170.4" y="49.8">TL072CP</text>
<text x="32.4" y="58">510</text>
<text x="43.7" y="58.6">+12V</text>
<text x="62.7" y="59.9">D9</text>
<text x="152.1" y="58.6">88.7K</text>
<text x="163.2" y="58.6">100K</text>
<text x="16.3" y="60.3">J2</text>
<text x="61.4" y="61.8">BAT54S</text>
<text x="61.5" y="65.6">GND</text>
<text x="172" y="60.7">-9V</text>
<text x="241.2" y="62.5">+12V</text>
<text x="32.4" y="72">510</text>
<text x="32.9" y="66.9">R1</text>
<text x="167" y="71.2">C12</text>
<text x="210.2" y="71.2">C17</text>
<text x="262.9" y="68.8">J7</text>
<text x="16.3" y="74.3">J3</text>
<text x="44.9" y="75.8">BAT54S</text>
<text x="46.2" y="73.9">D5</text>
<text x="60.2" y="73.3">+12V</text>
<text x="114.6" y="76.4">R5</text>
<text x="135.8" y="76.4">R14</text>
<text x="251.4" y="77.1">R28</text>
<text x="32.9" y="81.5">R4</text>
<text x="41" y="82.7">GND</text>
<text x="114" y="81.5">10K</text>
<text x="135.8" y="81.5">10K</text>
<text x="166.5" y="78.1">2.7nF</text>
<text x="209.7" y="78.1">2.7nF</text>
<text x="244.3" y="81.5">BAT54S</text>
<text x="245" y="79.6">D21</text>
<text x="251.4" y="79.6">510</text>
<text x="16.3" y="88.9">J4</text>
<text x="32.4" y="86.6">510</text>
<text x="43.7" y="87.2">+12V</text>
<text x="62.7" y="88.5">D6</text>
<text x="114" y="89.1">10K</text>
<text x="114.6" y="84">R6</text>
<text x="153" y="86.6">R17</text>
<text x="165.1" y="86.6">R20</text>
<text x="179.8" y="89.1">+</text>
<text x="187.9" y="89.1">U5B</text>
<text x="197.8" y="89.1">16.5K</text>
<text x="198.7" y="84">R23</text>
<text x="212" y="84">R26</text>
<text x="212" y="89.1">59K</text>
<text x="224.3" y="86.6">+</text>
<text x="230.1" y="89.1">TL072CP</text>
<text x="232.4" y="86.6">U5A</text>
<text x="240.8" y="86.5">-12V</text>
<text x="255.9" y="86.5">GND</text>
<text x="33.6" y="95.5">R2</text>
<text x="61.4" y="90.4">BAT54S</text>
<text x="61.5" y="94.2">GND</text>
<text x="114.6" y="91.7">R7</text>
<text x="131.6" y="91.7">+</text>
<text x="137.4" y="94.2">TL072CP</text>
<text x="139.6" y="91.7">U1B</text>
<text x="152.1" y="91.7">7.87K</text>
<text x="164.2" y="91.7">16.5K</text>
<text x="185.7" y="91.7">TL072CP</text>
<text x="222.3" y="95.5">270pF</text>
<text x="222.3" y="93.6">C20</text>
<text x="33" y="100.6">510</text>
<text x="114" y="96.7">10K</text>
<text x="114.6" y="99.3">R8</text>
<text x="175.3" y="98">2nF</text>
<text x="175.3" y="96.1">C13</text>
<text x="16.3" y="102.8">J5</text>
<text x="44.9" y="104.4">BAT54S</text>
<text x="46.2" y="102.5">D7</text>
<text x="114" y="104.4">10K</text>
<text x="170.8" y="106.2">GND</text>
<text x="217.8" y="103.7">GND</text>
<text x="28.4" y="110.1">GND</text>
<text x="227.3" y="113.6">PLLs</text>
<text x="254" y="113.6">Waveform</text>
<text x="264.2" y="113.6">Generators</text>
<text x="175.2" y="122.1">+12V</text>
<text x="32.3" y="131.2">+12V</text>
<text x="43.2" y="131">TP20</text>
<text x="122.4" y="130">+9V</text>
<text x="227.3" y="126.3">Filters</text>
<text x="254" y="126.3">VCAs</text>
<text x="93" y="134.3">LM317_SOT-223</text>
<text x="96.1" y="137.4">VI</text>
<text x="99.6" y="132.3">U4</text>
<text x="103.2" y="137.4">VO</text>
<text x="115.8" y="134.4">TP24</text>
<text x="130.8" y="134.8">R10</text>
<text x="146.6" y="134.8">R15</text>
<text x="159.6" y="133.1">TP23</text>
<text x="177.8" y="136.8">U1C</text>
<text x="178.7" y="135.1" transform="rotate(-90 178.7 135.1)">V+</text>
<text x="183.4" y="136.8">U3C</text>
<text x="183.7" y="135.1" transform="rotate(-90 183.7 135.1)">V+</text>
<text x="189.2" y="136.8">U5C</text>
<text x="190.1" y="135.1" transform="rotate(-90 190.1 135.1)">V+</text>
<text x="195.6" y="136.1">100nF</text>
<text x="197.9" y="132.4">C4</text>
<text x="203.2" y="136.1">100nF</text>
<text x="205.5" y="132.4">C15</text>
<text x="210.8" y="136.1">100nF</text>
<text x="213.2" y="132.4">C18</text>
<text x="101.8" y="141.4" transform="rotate(-90 101.8 141.4)">ADJ</text>
<text x="128.7" y="139.9">10K</text>
<text x="133.5" y="139.9">.1%</text>
<text x="144.5" y="139.9">10K</text>
<text x="149.4" y="139.9">.1%</text>
<text x="178.7" y="139.6" transform="rotate(-90 178.7 139.6)">V-</text>
<text x="183.7" y="139.6" transform="rotate(-90 183.7 139.6)">V-</text>
<text x="190.1" y="139.6" transform="rotate(-90 190.1 139.6)">V-</text>
<text x="197.9" y="141.3">C5</text>
<text x="205.5" y="141.3">C16</text>
<text x="213.2" y="141.3">C19</text>
<text x="227.3" y="139">Outputs</text>
<text x="254" y="139">Parts</text>
<text x="26.7" y="146.3">100uF</text>
<text x="29.9" y="144.4">C1</text>
<text x="36.6" y="149.5">BAT54S</text>
<text x="41.1" y="147.5">D1</text>
<text x="76.8" y="149.5">D2</text>
<text x="143" y="148.8">+</text>
<text x="151.1" y="148.8">U1A</text>
<text x="195.6" y="145">100nF</text>
<text x="203.2" y="145">100nF</text>
<text x="210.8" y="145">100nF</text>
<text x="217.5" y="144.3">GND</text>
<text x="36.8" y="155.8">100uF</text>
<text x="37.2" y="153.4">C2</text>
<text x="51.4" y="152.6">J6</text>
<text x="76.2" y="151.4">BAT54S</text>
<text x="88.9" y="155.2">C10</text>
<text x="116.2" y="150.7">R21</text>
<text x="116.2" y="152.6">620</text>
<text x="140.3" y="154.5">R215</text>
<text x="148.9" y="151.4">TL072CP</text>
<text x="29" y="159.6">GND</text>
<text x="88.3" y="157.1">100nF</text>
<text x="101.6" y="159.6">R18</text>
<text x="140" y="157.1">4.7K</text>
<text x="156.1" y="157.8">-9V</text>
<text x="174.8" y="158.9">-12V</text>
<text x="114.3" y="164.7">C11</text>
<text x="114.3" y="166.6">10uF</text>
<text x="126.4" y="164.7">C14</text>
<text x="126.4" y="166.6">2.2uF</text>
<text x="35.8" y="173.5" transform="rotate(-90 35.8 173.5)">-12V</text>
<text x="42.8" y="171">TP21</text>
<text x="66" y="171">GND</text>
<text x="133.6" y="171.9">TP1</text>
<text x="139.9" y="171.9">TP2</text>
<text x="136.3" y="185">GND</text>
</g>
<g font-size="1.8" fill="#0000c2">
<text x="15.2" y="27.7">Input</text>
<text x="21.2" y="27.7">&gt;</text>
<text x="23.9" y="27.7">.1V</text>
<text x="28" y="27.7">p-p</text>
<text x="158.1" y="29">Hysteresis</text>
<text x="169" y="29">=</text>
<text x="171.7" y="29">.944V</text>
<text x="16.5" y="30.9">Ext</text>
<text x="20.6" y="30.9">Clock</text>
<text x="27" y="30.9">In</text>
<text x="243.2" y="38.5">CLK</text>
<text x="247.9" y="38.5">Present</text>
<text x="131.4" y="45.5">-3dB</text>
<text x="131.4" y="42.3">-3dB</text>
<text x="137.8" y="45.5">@ 18KHz</text>
<text x="137.8" y="42.3">@ 14Hz</text>
<text x="131.4" y="48">Gain</text>
<text x="136.8" y="48">=</text>
<text x="139.5" y="48">46.36</text>
<text x="146.1" y="48">or</text>
<text x="149.3" y="48">33.3dB</text>
<text x="269.4" y="76">SIG Out</text>
<text x="184.1" y="97.4">Low-Pass;</text>
<text x="184.1" y="99.4">5kHz</text>
<text x="189.9" y="99.4">passband</text>
<text x="195.5" y="97.4">4th</text>
<text x="199.7" y="97.4">order</text>
<text x="205.9" y="97.4">Butterworth</text>
<text x="45.7" y="110.9">CV Inputs</text>
<text x="56.2" y="110.9">0-10V</text>
<text x="49.5" y="165.5">Eurorack</text>
<text x="59" y="165.5">Power</text>
<text x="93.3" y="181.1">Vo</text>
<text x="93.3" y="183.1">9.01V</text>
<text x="93.3" y="185.2">8.61V</text>
<text x="96.8" y="181.1">=</text>
<text x="99.5" y="181.1">1.25(1+(R18+RV1)/R21)</text>
<text x="99.8" y="183.1">@ RV1=200ohms</text>
<text x="104.2" y="185.2">9.62V</text>
</g>
<g font-size="1.8" fill="#848400">
<text x="227.3" y="123">File:</text>
<text x="232.6" y="123">harmonics.kicad_sch</text>
<text x="254" y="123">File:</text>
<text x="259.2" y="123">wavegen.kicad_sch</text>
<text x="227.3" y="135.7">File:</text>
<text x="232.6" y="135.7">filters.kicad_sch</text>
<text x="254" y="135.7">File:</text>
<text x="259.2" y="135.7">vcas.kicad_sch</text>
<text x="227.3" y="148.4">File:</text>
<text x="232.6" y="148.4">digital_outputs.kicad_sch</text>
<text x="254" y="148.4">File:</text>
<text x="259.2" y="148.4">parts.kicad_sch</text>
</g>
<g font-size="1.4" fill="#008484">
<text x="93.1" y="163.1" transform="rotate(-90 93.1 163.1)">CW</text>
<text x="97.5" y="165.5">Wiper</text>
<text x="93.1" y="171.3" transform="rotate(-90 93.1 171.3)">CCW</text>
</g>
</svg>
